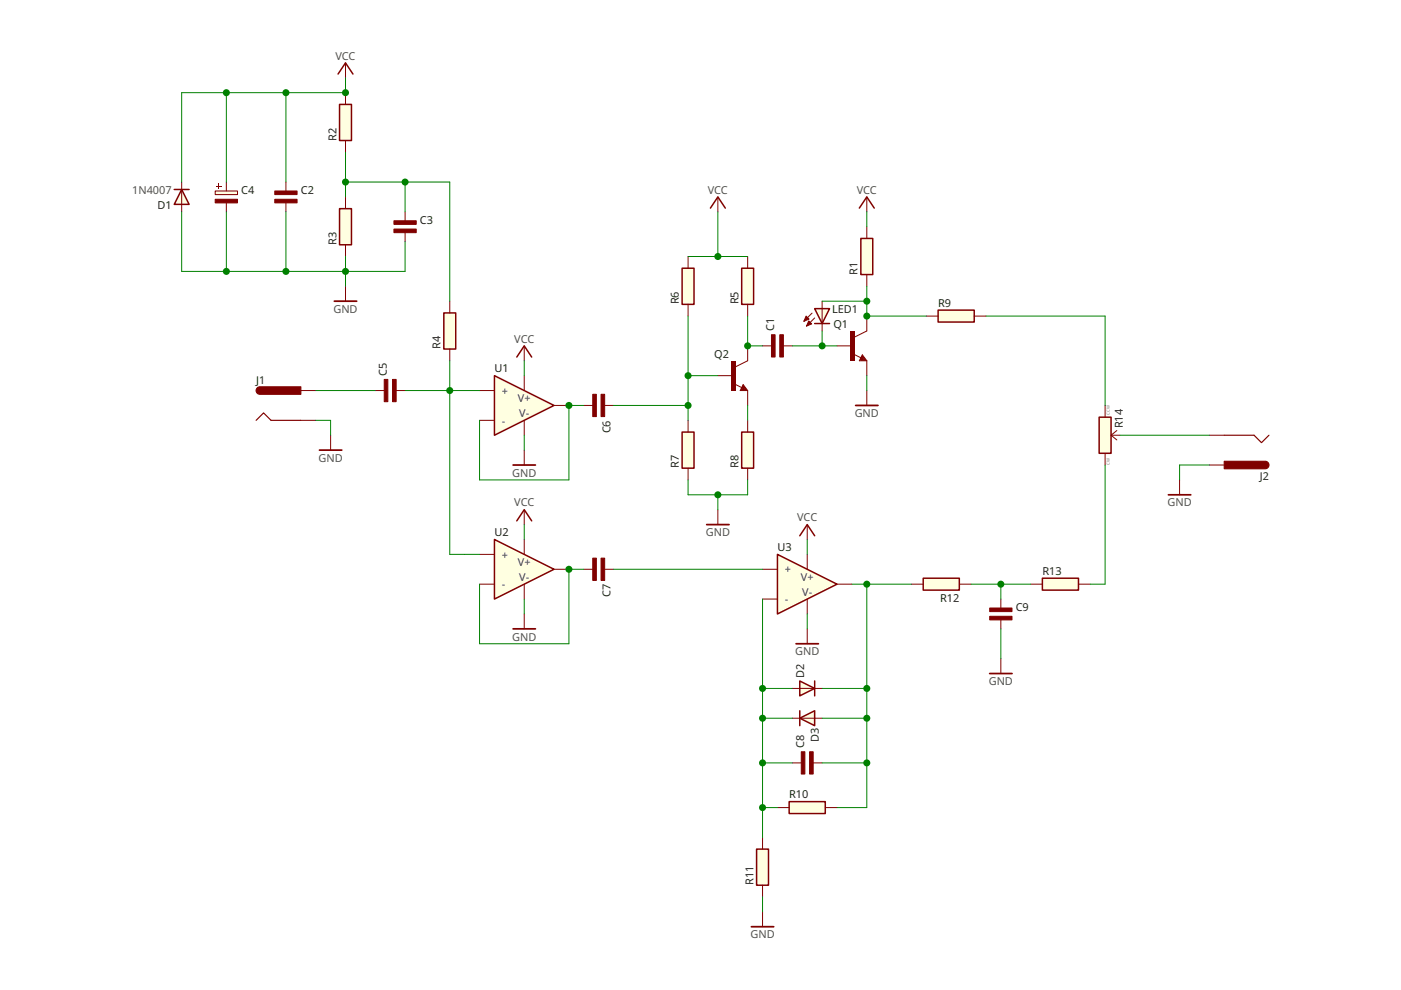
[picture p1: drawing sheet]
<svg xmlns="http://www.w3.org/2000/svg" width="297mm" height="210mm" viewBox="0 0 297 210" stroke-linecap="round" stroke-linejoin="round" font-family="sans-serif">
<path d="M181.4 86h4.7" fill="none" stroke="#800000" stroke-width=".37"/>
<path d="M183.8 82.8v3.2" fill="none" stroke="#800000" stroke-width=".21"/>
<g fill="#ffffe1" stroke="#800000" stroke-width=".32">
<path d="M38.5 40.2l1.6 3.1h-3.2z"/>
<path d="M36.9 40.2h3.2z"/>
</g>
<path d="M38.5 38.6v6.3M60.6 38.6v1.9M60.6 43v1.9" fill="none" stroke="#800000" stroke-width=".21"/>
<g fill="#800000" stroke="#800000" stroke-width=".21">
<path d="M58.3 40.5h4.7v.8h-4.7z" fill-rule="evenodd"/>
<path d="M58.3 42.3h4.7v.7h-4.7z" fill-rule="evenodd"/>
</g>
<g fill="#ffffe1" stroke="#800000" stroke-width=".32">
<path d="M169.6 144.4l3.1 1.6-3.1 1.5z"/>
<path d="M172.7 144.4v3.1z"/>
</g>
<path d="M123.8 120.7h1.9M128.2 120.7h1.9M168 146h6.3" fill="none" stroke="#800000" stroke-width=".21"/>
<g fill="#800000" stroke="#800000" stroke-width=".21">
<path d="M127.4 118.3h.8v4.8h-.8z" fill-rule="evenodd"/>
<path d="M125.7 118.3h.7v4.8h-.7z" fill-rule="evenodd"/>
</g>
<path d="M144.6 56.9h2.5v7.6h-2.5z" fill-rule="evenodd" fill="#ffffe1" stroke="#800000" stroke-width=".32"/>
<path d="M145.9 54.4v2.5M145.9 64.5v2.5M123.8 86h1.9M128.2 86h1.9M212.2 139.6v3.2" fill="none" stroke="#800000" stroke-width=".21"/>
<g fill="#800000" stroke="#800000" stroke-width=".21">
<path d="M127.4 83.6h.8v4.7h-.8z" fill-rule="evenodd"/>
<path d="M125.7 83.6h.7v4.7h-.7z" fill-rule="evenodd"/>
</g>
<path d="M209.8 142.8h4.8" fill="none" stroke="#800000" stroke-width=".37"/>
<path d="M104.8 79.6l12.7 6.4-12.7 6.3z" fill="#ffffe1" stroke="#800000" stroke-width=".32"/>
<path d="M111.1 79.6v3.2M101.7 82.8h3.1M101.7 89.1h3.1M111.1 89.1v3.2M117.5 86h3.1" fill="none" stroke="#800000" stroke-width=".21"/>
<g fill="#ffffe1" stroke="#800000" stroke-width=".21">
<path d="M156 77.8l2.5-1.3z"/>
<path d="M157.6 81.5l.9 1.3z"/>
<path d="M156.9 82.8h1.6z"/>
<path d="M157.6 81.5l-.7 1.3z"/>
<path d="M155.7 81.4l1.6 .8z"/>
</g>
<g fill="#ffffe1" stroke="#800000" stroke-width=".32">
<path d="M157.3 82.6h.9z"/>
<path d="M157.6 81.9l.6 .7z"/>
<path d="M157.6 81.9l-.3 .6z"/>
<path d="M157.3 82.5h.4z"/>
<path d="M157.6 82.2l.1 .3z"/>
</g>
<path d="M155 76.5h1v6.3h-1z" fill-rule="evenodd" fill="#800000"/>
<path d="M152.2 79.6h3.2M158.5 73.3v3.2M158.5 82.8v3.2" fill="none" stroke="#800000" stroke-width=".21"/>
<path d="M233 88.5h2.6v7.6h-2.6z" fill-rule="evenodd" fill="#ffffe1" stroke="#800000" stroke-width=".32"/>
<path d="M73.3 60.7v3.2M161.7 73.3h1.9M166.1 73.3h1.9M70.1 92.3v3.1M79.6 82.8h1.9M84 82.8h1.9M234.3 86v2.5M234.3 96.1v2.5M235.6 92.3h1.9M236.8 91.3l-1.2 1 1.2 1M256.4 92.3h3.2M256.4 98.6h3.2" fill="none" stroke="#800000" stroke-width=".21"/>
<g fill="#800000" stroke="#800000" stroke-width=".21">
<path d="M81.5 80.4h.7v4.8h-.7z" fill-rule="evenodd"/>
<path d="M83.2 80.4h.8v4.8h-.8z" fill-rule="evenodd"/>
<path d="M163.6 71h.7v4.7h-.7z" fill-rule="evenodd"/>
<path d="M165.3 71h.8v4.7h-.8z" fill-rule="evenodd"/>
</g>
<path d="M70.9 63.9h4.7M67.7 95.4h4.8" fill="none" stroke="#800000" stroke-width=".37"/>
<path d="M259.6 97.8h8.7a.79 .79 0 0 1 .7 .8 .79 .79 0 0 1-.7 .8h-8.7z" fill-rule="evenodd" fill="#800000" stroke="#800000" stroke-width=".25"/>
<path d="M259.6 92.3h6.3l1.6 1.6 1.5-1.6" fill="none" stroke="#800000" stroke-width=".25"/>
<path d="M198.9 65.8h7.7v2.5h-7.7z" fill-rule="evenodd" fill="#ffffe1" stroke="#800000" stroke-width=".32"/>
<path d="M196.4 67h2.5M206.6 67h2.4" fill="none" stroke="#800000" stroke-width=".21"/>
<path d="M72 22.1h2.5v7.7h-2.5z" fill-rule="evenodd" fill="#ffffe1" stroke="#800000" stroke-width=".32"/>
<path d="M73.3 19.6v2.5M73.3 29.8v2.5M63.8 89.1h3.1M63.8 82.8h3.1M111.1 130.2v3.1" fill="none" stroke="#800000" stroke-width=".21"/>
<path d="M108.8 133.3h4.7" fill="none" stroke="#800000" stroke-width=".37"/>
<path d="M54.5 82.2l.6-.2h8.7v1.6h-8.7a.79 .79 0 0 1-.7-.5 .79 .79 0 0 1 .1-.9z" fill-rule="evenodd" fill="#800000" stroke="#800000" stroke-width=".25"/>
<path d="M54.3 89.1l1.6-1.6 1.6 1.6h6.3" fill="none" stroke="#800000" stroke-width=".25"/>
<path d="M144.6 91.6h2.5v7.7h-2.5z" fill-rule="evenodd" fill="#ffffe1" stroke="#800000" stroke-width=".32"/>
<path d="M145.9 89.1v2.5M145.9 99.3v2.5" fill="none" stroke="#800000" stroke-width=".21"/>
<path d="M72 44.2h2.5v7.7h-2.5z" fill-rule="evenodd" fill="#ffffe1" stroke="#800000" stroke-width=".32"/>
<path d="M73.3 41.8v2.4M73.3 51.9v2.5M111.1 95.4v3.2M152.2 108.1v3.1" fill="none" stroke="#800000" stroke-width=".21"/>
<path d="M108.8 98.6h4.7M149.8 111.2h4.8" fill="none" stroke="#800000" stroke-width=".37"/>
<path d="M157.3 56.9h2.5v7.6h-2.5z" fill-rule="evenodd" fill="#ffffe1" stroke="#800000" stroke-width=".32"/>
<path d="M152.2 41.8v3.1M158.5 54.4v2.5M158.5 64.5v2.5" fill="none" stroke="#800000" stroke-width=".21"/>
<path d="M150.6 44.1l1.6-2.3 1.6 2.3" fill="none" stroke="#800000" stroke-width=".32"/>
<path d="M167.3 170h7.7v2.5h-7.7z" fill-rule="evenodd" fill="#ffffe1" stroke="#800000" stroke-width=".32"/>
<path d="M164.8 171.2h2.5M175 171.2h2.5" fill="none" stroke="#800000" stroke-width=".21"/>
<path d="M164.8 117.5l12.7 6.4-12.7 6.3z" fill="#ffffe1" stroke="#800000" stroke-width=".32"/>
<path d="M183.8 41.8v3.1M171.1 117.5v3.2M161.7 120.7h3.1M161.7 127h3.1M171.1 127v3.2M177.5 123.9h3.1" fill="none" stroke="#800000" stroke-width=".21"/>
<path d="M182.2 44.1l1.6-2.3 1.6 2.3" fill="none" stroke="#800000" stroke-width=".32"/>
<path d="M221 122.6h7.7v2.5h-7.7z" fill-rule="evenodd" fill="#ffffe1" stroke="#800000" stroke-width=".32"/>
<path d="M218.5 123.9h2.5M228.7 123.9h2.4" fill="none" stroke="#800000" stroke-width=".21"/>
<path d="M160.4 180h2.5v7.7h-2.5z" fill-rule="evenodd" fill="#ffffe1" stroke="#800000" stroke-width=".32"/>
<path d="M73.3 13.3v3.2M111.1 108.1v3.1M250.1 101.8v3.1M161.7 177.5v2.5M161.7 187.7v2.5" fill="none" stroke="#800000" stroke-width=".21"/>
<path d="M71.7 15.7l1.6-2.4 1.5 2.4M109.6 110.4l1.5-2.3 1.6 2.3" fill="none" stroke="#800000" stroke-width=".32"/>
<path d="M247.7 104.9h4.8" fill="none" stroke="#800000" stroke-width=".37"/>
<path d="M182.5 50.6h2.5v7.6h-2.5z" fill-rule="evenodd" fill="#ffffe1" stroke="#800000" stroke-width=".32"/>
<path d="M183.8 48.1v2.5M183.8 58.2v2.5M171.1 111.2v3.2M171.1 133.3v3.2" fill="none" stroke="#800000" stroke-width=".21"/>
<path d="M169.6 113.6l1.5-2.4 1.6 2.4" fill="none" stroke="#800000" stroke-width=".32"/>
<path d="M168.8 136.5h4.7" fill="none" stroke="#800000" stroke-width=".37"/>
<path d="M45.6 40.5h4.8v.8h-4.8z" fill-rule="evenodd" fill="#ffffe1" stroke="#800000" stroke-width=".22"/>
<path d="M45.6 42.3h4.8v.7h-4.8z" fill-rule="evenodd" fill="#800000" stroke="#800000" stroke-width=".22"/>
<g fill="#800000">
<path d="M45.8 39.4h1.1v.2h-1.1z" fill-rule="evenodd"/>
<path d="M46.3 38.9h.1v1.1h-.1z" fill-rule="evenodd"/>
</g>
<path d="M48 38.6v1.9M48 43v1.9M168 161.8h1.9M172.4 161.8h1.9" fill="none" stroke="#800000" stroke-width=".21"/>
<g fill="#800000" stroke="#800000" stroke-width=".21">
<path d="M169.9 159.4h.7v4.7h-.7z" fill-rule="evenodd"/>
<path d="M171.6 159.4h.8v4.7h-.8z" fill-rule="evenodd"/>
</g>
<path d="M157.3 91.6h2.5v7.7h-2.5z" fill-rule="evenodd" fill="#ffffe1" stroke="#800000" stroke-width=".32"/>
<path d="M158.5 89.1v2.5M158.5 99.3v2.5" fill="none" stroke="#800000" stroke-width=".21"/>
<g fill="#ffffe1" stroke="#800000" stroke-width=".21">
<path d="M181.3 71.4l2.5-1.2z"/>
<path d="M182.8 75.2l1 1.3z"/>
<path d="M182.2 76.5h1.6z"/>
<path d="M182.8 75.2l-.6 1.3z"/>
<path d="M181 75.1l1.5 .8z"/>
</g>
<g fill="#ffffe1" stroke="#800000" stroke-width=".32">
<path d="M182.5 76.3h1z"/>
<path d="M182.8 75.5l.7 .8z"/>
<path d="M182.8 75.5l-.3 .7z"/>
<path d="M182.5 76.2h.5z"/>
<path d="M182.8 75.9l.2 .3z"/>
</g>
<path d="M180.3 70.2h1v6.3h-1z" fill-rule="evenodd" fill="#800000"/>
<path d="M111.1 73.3v3.2M177.5 73.3h3.1M183.8 67v3.2M183.8 76.5v3.1" fill="none" stroke="#800000" stroke-width=".21"/>
<path d="M109.6 75.7l1.5-2.4 1.6 2.4" fill="none" stroke="#800000" stroke-width=".32"/>
<g fill="#ffffe1" stroke="#800000" stroke-width=".32">
<path d="M172.7 65.4h3.2l-1.6 3.2z"/>
<path d="M172.7 68.6h3.2z"/>
</g>
<g fill="#ffffe1" stroke="#800000" stroke-width=".21">
<path d="M174.3 65.4v3.2z"/>
<path d="M172.2 66.4l-1.8 1.7z"/>
<path d="M172.7 67.4l-1.7 1.7z"/>
</g>
<g fill="#800000" stroke="#800000" stroke-width=".21">
<path d="M170.9 67l.6 .6-1.1 .5z"/>
<path d="M171.5 68l.6 .7-1.1 .4z"/>
<path d="M83.5 46.8h4.7v.8h-4.7z" fill-rule="evenodd"/>
<path d="M83.5 48.6h4.7v.7h-4.7z" fill-rule="evenodd"/>
</g>
<path d="M85.9 44.9v1.9M85.9 49.3v1.9M174.3 63.9v1.5M174.3 68.6v1.6M161.7 193.3v3.2" fill="none" stroke="#800000" stroke-width=".21"/>
<path d="M159.3 196.5h4.7" fill="none" stroke="#800000" stroke-width=".37"/>
<path d="M195.7 122.6h7.7v2.5h-7.7z" fill-rule="evenodd" fill="#ffffe1" stroke="#800000" stroke-width=".32"/>
<path d="M193.3 123.9h2.4M203.4 123.9h2.5M212.2 127v1.9M212.2 131.4v1.9" fill="none" stroke="#800000" stroke-width=".21"/>
<g fill="#800000" stroke="#800000" stroke-width=".21">
<path d="M209.8 128.9h4.8v.8h-4.8z" fill-rule="evenodd"/>
<path d="M209.8 130.7h4.8v.7h-4.8z" fill-rule="evenodd"/>
</g>
<g fill="#ffffe1" stroke="#800000" stroke-width=".32">
<path d="M169.6 152.3l3.1-1.6v3.2z"/>
<path d="M169.6 150.7v3.2z"/>
</g>
<path d="M168 152.3h6.3" fill="none" stroke="#800000" stroke-width=".21"/>
<path d="M104.8 114.4l12.7 6.3-12.7 6.3z" fill="#ffffe1" stroke="#800000" stroke-width=".32"/>
<path d="M101.7 117.5h3.1M111.1 114.4v3.1M101.7 123.9h3.1M111.1 123.9v3.1M117.5 120.7h3.1" fill="none" stroke="#800000" stroke-width=".21"/>
<path d="M94.1 66.3h2.5v7.7h-2.5z" fill-rule="evenodd" fill="#ffffe1" stroke="#800000" stroke-width=".32"/>
<path d="M95.4 63.9v2.4M95.4 74v2.5" fill="none" stroke="#800000" stroke-width=".21"/>
<g fill="none" stroke="#008000" stroke-width=".21">
<path d="M48 19.6v19M60.6 19.6v19M73.3 16.5v3.1h-34.8v19M73.3 38.6h22.1v25.3M73.3 32.3v9.5M85.9 38.6v6.3M38.5 44.9v12.6h47.4v-6.3M48 44.9v12.6M60.6 44.9v12.6M73.3 54.4v6.3M145.9 54.4h12.6M152.2 44.9v9.5"/>
<path d="M183.8 44.9v3.2M95.4 76.5v41h6.3M111.1 76.5v3.1M145.9 67v22.1M145.9 79.6h6.3M158.5 67v6.3h3.2M168 73.3h9.5M174.3 63.9h9.5M174.3 70.2v3.1M183.8 60.7v6.3h12.6M183.8 79.6v3.2M209 67h25.3v19"/>
<path d="M66.9 82.8h12.7M66.9 89.1h3.2v3.2M85.9 82.8h15.8M111.1 92.3v3.1M123.8 86h-3.2v15.8h-18.9v-12.7M130.1 86h15.8M158.5 86v3.1M234.3 98.6v25.3h-3.2M237.5 92.3h18.9M256.4 98.6h-6.3v3.2M111.1 111.2v3.2M145.9 101.8v3.1h12.6v-3.1"/>
<path d="M152.2 104.9v3.2M171.1 114.4v3.1M111.1 127v3.2M123.8 120.7h-3.2v15.8h-18.9v-12.6M130.1 120.7h31.6M161.7 127v50.5M171.1 130.2v3.1M180.6 123.9h12.7M183.8 123.9v47.3h-6.3M205.9 123.9h12.6M212.2 123.9v3.1M212.2 133.3v6.3"/>
<path d="M161.7 152.3h6.3M161.7 146h6.3M174.3 152.3h9.5M174.3 146h9.5M161.7 161.8h6.3M161.7 171.2h3.1M174.3 161.8h9.5M161.7 190.2v3.1"/>
</g>
<g fill="#008000">
<circle cx="145.9" cy="86" r=".75"/>
<circle cx="145.9" cy="79.6" r=".75"/>
<circle cx="95.4" cy="82.8" r=".75"/>
<circle cx="120.6" cy="120.7" r=".75"/>
<circle cx="161.7" cy="171.2" r=".75"/>
<circle cx="161.7" cy="146" r=".75"/>
<circle cx="161.7" cy="152.3" r=".75"/>
<circle cx="161.7" cy="161.8" r=".75"/>
<circle cx="152.2" cy="54.4" r=".75"/>
<circle cx="183.8" cy="152.3" r=".75"/>
<circle cx="183.8" cy="146" r=".75"/>
<circle cx="183.8" cy="161.8" r=".75"/>
<circle cx="183.8" cy="123.9" r=".75"/>
<circle cx="73.3" cy="19.6" r=".75"/>
<circle cx="48" cy="19.6" r=".75"/>
<circle cx="60.6" cy="19.6" r=".75"/>
<circle cx="120.6" cy="86" r=".75"/>
<circle cx="152.2" cy="104.9" r=".75"/>
<circle cx="48" cy="57.5" r=".75"/>
<circle cx="60.6" cy="57.5" r=".75"/>
<circle cx="73.3" cy="57.5" r=".75"/>
<circle cx="212.2" cy="123.9" r=".75"/>
<circle cx="73.3" cy="38.6" r=".75"/>
<circle cx="85.9" cy="38.6" r=".75"/>
<circle cx="183.8" cy="63.9" r=".75"/>
<circle cx="183.8" cy="67" r=".75"/>
<circle cx="158.5" cy="73.3" r=".75"/>
<circle cx="174.3" cy="73.3" r=".75"/>
</g>
<g font-size="2.3" fill="#505050">
<text x="71.1" y="12.7">VCC</text>
<text x="28" y="41.1">1N4007</text>
<text x="150.1" y="41.1">VCC</text>
<text x="181.7" y="41.1">VCC</text>
<text x="70.7" y="66.3">GND</text>
<text x="109" y="72.7">VCC</text>
<text x="181.2" y="88.4">GND</text>
<text x="67.5" y="97.9">GND</text>
<text x="108.6" y="101.1">GND</text>
<text x="109" y="107.4">VCC</text>
<text x="247.5" y="107.4">GND</text>
<text x="149.6" y="113.7">GND</text>
<text x="169" y="110.5">VCC</text>
<text x="108.6" y="135.8">GND</text>
<text x="168.6" y="139">GND</text>
<text x="209.6" y="145.3">GND</text>
<text x="159.1" y="199">GND</text>
</g>
<g font-size="2.3" fill="#202020">
<text x="71.3" y="29.8" transform="rotate(-90 71.3 29.8)">R2</text>
<text x="51.1" y="41.1">C4</text>
<text x="63.8" y="41.1">C2</text>
<text x="33.4" y="44.2">D1</text>
<text x="89" y="47.4">C3</text>
<text x="71.3" y="51.9" transform="rotate(-90 71.3 51.9)">R3</text>
<text x="181.8" y="58.2" transform="rotate(-90 181.8 58.2)">R1</text>
<text x="143.9" y="64.5" transform="rotate(-90 143.9 64.5)">R6</text>
<text x="156.6" y="64.5" transform="rotate(-90 156.6 64.5)">R5</text>
<text x="198.9" y="65.1">R9</text>
<text x="164.2" y="70.2" transform="rotate(-90 164.2 70.2)">C1</text>
<text x="176.4" y="66.3">LED1</text>
<text x="176.7" y="69.5">Q1</text>
<text x="93.4" y="74" transform="rotate(-90 93.4 74)">R4</text>
<text x="151.4" y="75.8">Q2</text>
<text x="54.3" y="81.3">J1</text>
<text x="82" y="79.6" transform="rotate(-90 82 79.6)">C5</text>
<text x="104.8" y="79">U1</text>
<text x="129.4" y="91.9" transform="rotate(-90 129.4 91.9)">C6</text>
<text x="238" y="90.8" transform="rotate(-90 238 90.8)">R14</text>
<text x="143.9" y="99.3" transform="rotate(-90 143.9 99.3)">R7</text>
<text x="156.6" y="99.3" transform="rotate(-90 156.6 99.3)">R8</text>
<text x="267.1" y="101.8">J2</text>
<text x="104.8" y="113.7">U2</text>
<text x="164.8" y="116.9">U3</text>
<text x="221" y="121.9">R13</text>
<text x="129.4" y="126.6" transform="rotate(-90 129.4 126.6)">C7</text>
<text x="199.3" y="127.6">R12</text>
<text x="215.4" y="129.5">C9</text>
<text x="170.5" y="143.8" transform="rotate(-90 170.5 143.8)">D2</text>
<text x="170.5" y="158.6" transform="rotate(-90 170.5 158.6)">C8</text>
<text x="173.6" y="157.4" transform="rotate(-90 173.6 157.4)">D3</text>
<text x="167.3" y="169.3">R10</text>
<text x="159.7" y="187.7" transform="rotate(-90 159.7 187.7)">R11</text>
</g>
<g font-size="2.3" fill="#404040">
<text x="106.4" y="83.7">+</text>
<text x="109.8" y="85.3">V+</text>
<text x="110.1" y="88.4">V-</text>
<text x="106.4" y="90">-</text>
<text x="106.4" y="118.4">+</text>
<text x="106.4" y="124.7">-</text>
<text x="109.8" y="120">V+</text>
<text x="110.1" y="123.2">V-</text>
<text x="166.4" y="121.6">+</text>
<text x="169.8" y="123.2">V+</text>
<text x="166.4" y="127.9">-</text>
<text x="170.1" y="126.3">V-</text>
</g>
<g font-size=".9" fill="#808080">
<text x="235.3" y="87.9" transform="rotate(-90 235.3 87.9)">CCW</text>
<text x="235.3" y="98.6" transform="rotate(-90 235.3 98.6)">CW</text>
</g>
</svg>
